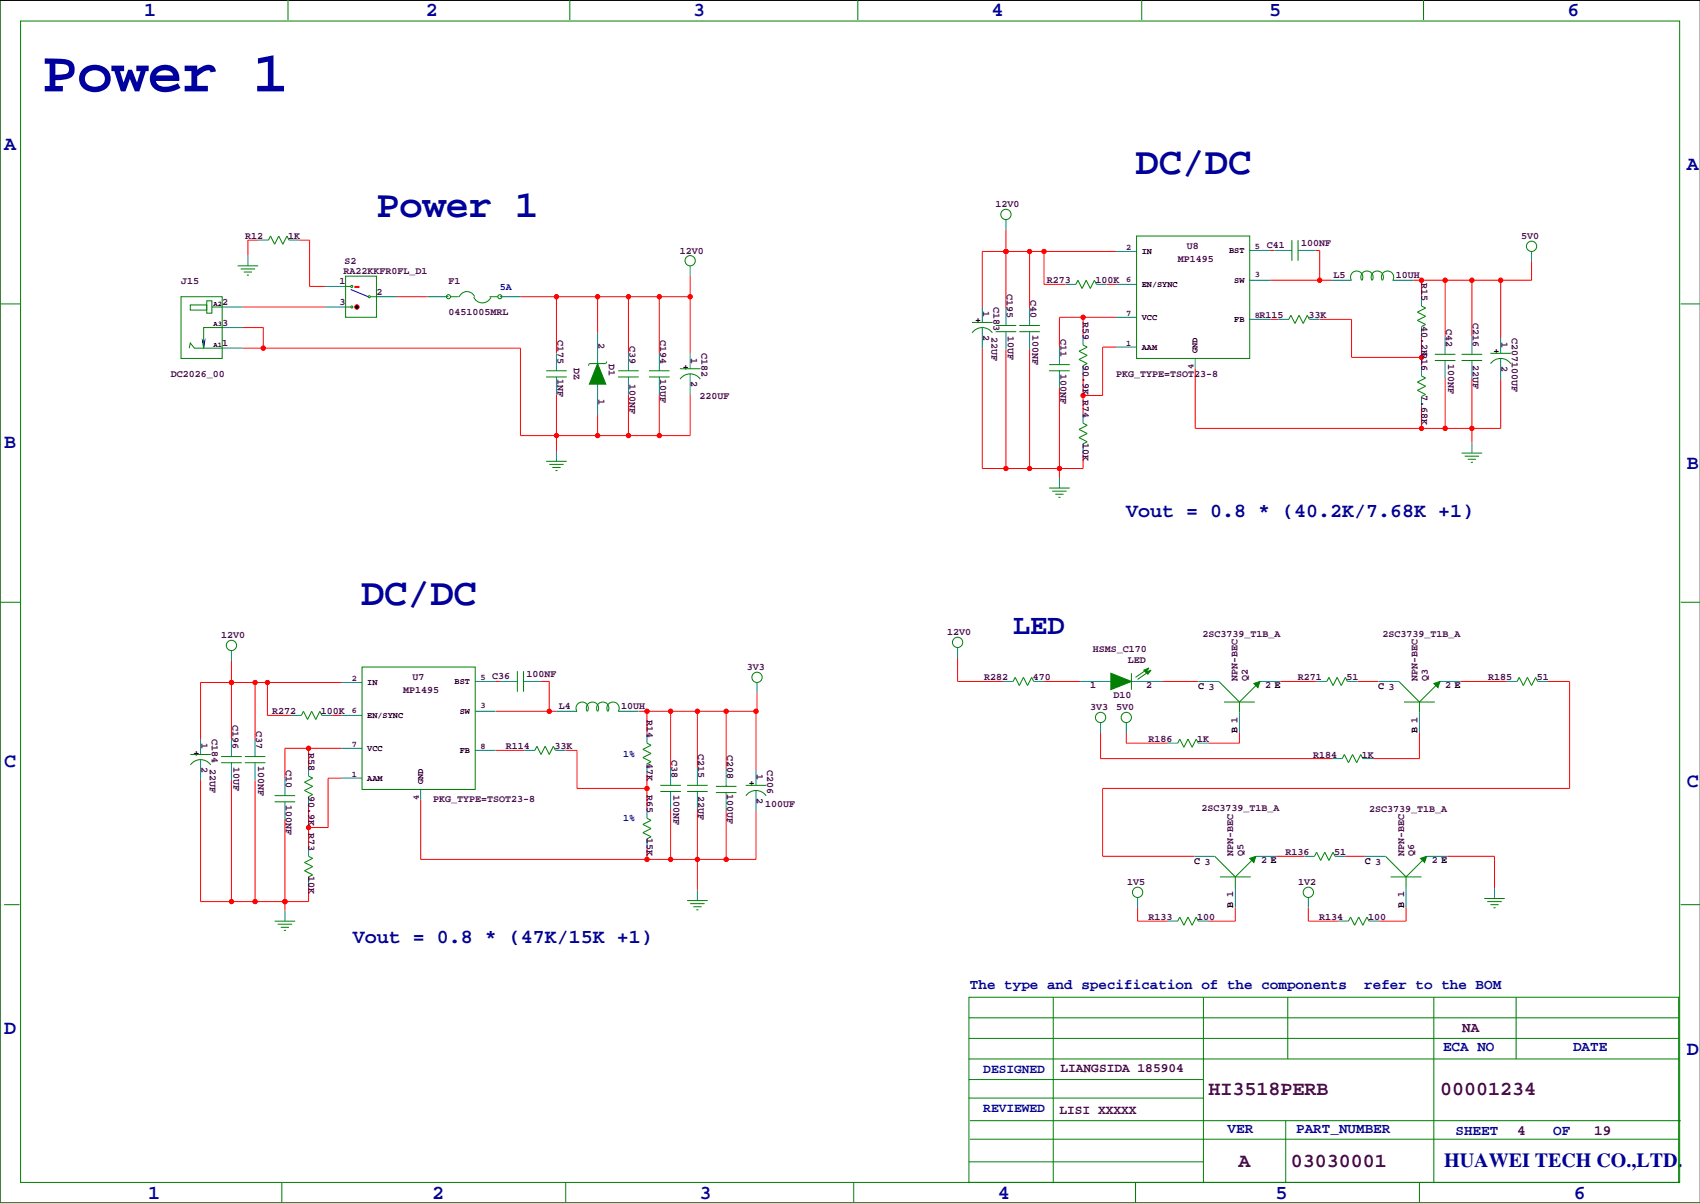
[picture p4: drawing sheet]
<svg xmlns="http://www.w3.org/2000/svg" width="420mm" height="297mm" viewBox="0 0 420 297" stroke-linecap="round" stroke-linejoin="round" font-family="sans-serif">
<g fill="none" stroke="#000" stroke-width=".25">
<path d="M419.9 .1h-419.9v296.9h419.9"/>
<circle cx="88.1" cy="75.8" r=".25"/>
</g>
<g fill="none" stroke="#f00" stroke-width=".25">
<path d="M63.8 59.3h-2.6v3.8M73.9 59.3h2.6v11.4h3.8M248.4 56.8v19.3M59.9 75.8h20.4M98 73.3h7.7M128.5 73.3h41.9M137.4 73.3v13.9M147.6 73.3v8.9M155.2 73.3v13.9M162.8 73.3v13.9M170.4 68.2v19M248.4 62.1h.1"/>
<path d="M254.3 62.1v14M257.8 62.1v8.1h5.3M267.5 78.3v4.4M273.3 70.2h2.3M275.6 62.1h-33v13.7M275.6 78.3h-14v7.4M313.7 69.2h15M313.7 78.9h2M313.7 61.8h1M324.9 61.8h1v7.4M325.9 78.9h7.9v9.4h17.2M351 69.2v3.8"/>
<path d="M356.9 69.2v14M363.5 69.2v14M370.6 69.2v14.2M378.2 64.6v4.6h-29.2M59.9 86h68.6v21.6h41.9v-10.2M59.9 80.9h5.1v5.1M137.4 97.4v14M155.2 97.4v10.2M162.8 97.4v10.2M242.6 86v29.7h24.9v-3.6M248.4 86.2v29.5M254.3 86.2v29.5"/>
<path d="M261.6 95.9v22.1M267.5 92.8v9.2M275.6 85.7h-3.3v11.9h-4.8M295.1 91v14.8h75.5v-12.2M351 83.2v7.1M356.9 93.3v12.5M363.5 93.3v16M147.6 102.5v5.1M261.6 115.7h.1M351 100.4v5.4M57.1 163.2v19.3M63 168.5v14"/>
<path d="M66 168.5v8.1h5.9M82 176.6h2.3M84.3 168.5h-34.8v14M122.4 175.6h15M122.4 168.3h1M133.6 168.3h2v7.3M159.8 175.6v5.4M165.6 175.6v14M172.2 175.6v14M179.3 175.6v14.3M186.7 175.6v14.5M186.9 171.1v4.5h-29.2"/>
<path d="M236.5 162.4v5.9h11.1M257.8 168.3h8.9M287 168.3h8.9M316.2 168.3h8.9M335.3 168.3h5.1M360.7 168.3h11.4M382.3 168.3h5.3v26.4h-115.3v16.7h22.6M49.5 192.6v30h26.7v-3.5M57.1 192.6v30M63 192.6v30M76.2 184.8v4.3M76.2 199.2v9.7"/>
<path d="M84.3 184.8h-13.9v7.3M84.3 192.1h-3.3v12.2h-4.8M103.9 197.5v14.7h82.8v-11.9M122.4 185.3h7.1M139.7 185.3h2.8v9.4h17.3M159.8 191.1v8.4M165.6 199.8v12.4M172.2 199.8v20M271.8 181v6.3h57.1M278.1 181v2.5h10.2M306.1 181v2.5h-7.7M350.5 181v6.3h-11.4"/>
<path d="M70.4 202.3v22.6M159.8 209.7v2.5M179.3 200v12.2M315.2 211.4h6.9M332.2 211.4h4.9M357.4 211.4h11.7v7.9M70.4 222.6h.1M280.9 224.1v3.3h7.4M305.1 224.1v3.3h-6.7M323.1 224.1v3.3h7.4M347.2 224.1v3.3h-6.6"/>
<circle cx="88.1" cy="75.8" r=".51"/>
<circle cx="137.4" cy="73.3" r=".51"/>
<circle cx="147.6" cy="73.3" r=".51"/>
<circle cx="155.2" cy="73.3" r=".51"/>
<circle cx="162.8" cy="73.3" r=".51"/>
<circle cx="170.4" cy="73.3" r=".51"/>
<circle cx="248.4" cy="62.1" r=".51"/>
<circle cx="254.3" cy="62.1" r=".51"/>
<circle cx="257.8" cy="62.1" r=".51"/>
<circle cx="267.5" cy="78.3" r=".51"/>
<circle cx="325.9" cy="69.2" r=".51"/>
<circle cx="351" cy="69.2" r=".51"/>
<circle cx="356.9" cy="69.2" r=".51"/>
<circle cx="363.5" cy="69.2" r=".51"/>
<circle cx="370.6" cy="69.2" r=".51"/>
<circle cx="65" cy="86" r=".51"/>
<circle cx="267.5" cy="97.6" r=".51"/>
<circle cx="351" cy="88.3" r=".51"/>
<circle cx="137.4" cy="107.6" r=".51"/>
<circle cx="147.6" cy="107.6" r=".51"/>
<circle cx="155.2" cy="107.6" r=".51"/>
<circle cx="162.8" cy="107.6" r=".51"/>
<circle cx="248.4" cy="115.7" r=".51"/>
<circle cx="254.3" cy="115.7" r=".51"/>
<circle cx="261.6" cy="115.7" r=".51"/>
<circle cx="351" cy="105.8" r=".51"/>
<circle cx="356.9" cy="105.8" r=".51"/>
<circle cx="363.5" cy="105.8" r=".51"/>
<circle cx="57.1" cy="168.5" r=".51"/>
<circle cx="57.2" cy="168.5" r="0"/>
<circle cx="63" cy="168.5" r=".51"/>
<circle cx="66" cy="168.5" r=".51"/>
<circle cx="135.6" cy="175.6" r=".51"/>
<circle cx="159.8" cy="175.6" r=".51"/>
<circle cx="165.6" cy="175.6" r=".51"/>
<circle cx="172.2" cy="175.6" r=".51"/>
<circle cx="179.3" cy="175.6" r=".51"/>
<circle cx="186.7" cy="175.6" r=".51"/>
<circle cx="76.2" cy="184.8" r=".51"/>
<circle cx="159.8" cy="194.7" r=".51"/>
<circle cx="76.2" cy="204.3" r=".51"/>
<circle cx="159.8" cy="212.2" r=".51"/>
<circle cx="165.6" cy="212.2" r=".51"/>
<circle cx="172.2" cy="212.2" r=".51"/>
<circle cx="179.3" cy="212.2" r=".51"/>
<circle cx="57.1" cy="222.6" r=".51"/>
<circle cx="63" cy="222.6" r=".51"/>
<circle cx="70.4" cy="222.6" r=".51"/>
</g>
<g fill="none" stroke="#008080" stroke-width=".25">
<path d="M63.8 59.3h2.5M71.4 59.3h2.5M248.4 54.2v2.6M54.9 75.8h5M61.2 63.1v2.5M80.3 75.8h5M80.3 70.7h5M93 73.3h5M105.7 73.3h5M123.4 73.3h5.1M170.4 65.6v2.6M242.6 75.8v3.8"/>
<path d="M248.4 76.1v4.3M254.3 76.1v4.3M263.1 70.2h2.6M270.8 70.2h2.5M275.6 70.2h5.1M275.6 62.1h5.1M275.6 78.3h5.1M308.6 61.8h5.1M308.6 78.9h5.1M308.6 69.2h5.1M314.7 61.8h4.3M315.7 78.9h2.6"/>
<path d="M320.5 61.8h4.4M323.3 78.9h2.6M328.7 69.2h5.1M343.9 69.2h5.1M351 73v2.6M378.2 62.1v2.5M54.9 80.9h5M54.9 86h5M137.4 87.2v4.4M137.4 93.1v4.3M147.6 82.2v7.6M147.6 94.9v7.6"/>
<path d="M155.2 87.2v4.4M155.2 93.1v4.3M162.8 87.2v4.4M162.8 93.1v4.3M170.4 87.2v3.8M170.4 92.3v5.1M242.6 80.9v5.1M248.4 81.9v4.3M254.3 81.9v4.3M261.6 85.7v4.3M261.6 91.6v4.3M267.5 82.7v2.5"/>
<path d="M267.5 90.3v2.5M275.6 85.7h5.1M295.1 88.5v2.5M351 80.6v2.6M351 90.3v2.5M351 97.9v2.5M356.9 83.2v4.3M356.9 89v4.3M363.5 83.2v4.3M363.5 89v4.3M370.6 83.4v3.8M370.6 88.5v5.1"/>
<path d="M137.4 111.4v2.5M261.6 118v2.5M267.5 102v2.5M267.5 109.6v2.5M363.5 109.3v2.6M236.5 159.9v2.5M57.1 160.6v2.6M71.9 176.6h2.5M79.5 176.6h2.5M84.3 176.6h5.1M84.3 168.5h5.1M117.3 168.3h5.1"/>
<path d="M117.3 175.6h5.1M123.4 168.3h4.4M129.3 168.3h4.3M137.4 175.6h5.1M152.7 175.6h5M186.9 168.5v2.6M247.6 168.3h2.6M255.3 168.3h2.5M266.7 168.3h7.6M271.8 178.4v2.6M278.1 178.4v2.6M279.4 168.3h7.6"/>
<path d="M295.9 168.3h5.1M306.1 175.9v5.1M311.1 168.3h5.1M325.1 168.3h2.6M332.7 168.3h2.6M340.4 168.3h5M350.5 175.9v5.1M355.6 168.3h5.1M372.1 168.3h2.5M379.7 168.3h2.6M49.5 182.5v3.8M49.5 187.6v5"/>
<path d="M57.1 182.5v4.3M57.1 188.3v4.3M63 182.5v4.3M63 188.3v4.3M70.4 192.1v4.4M70.4 198v4.3M76.2 189.1v2.5M76.2 196.7v2.5M84.3 184.8h5.1M84.3 192.1h5.1M103.9 194.9v2.6M117.3 185.3h5.1"/>
<path d="M129.5 185.3h2.6M137.2 185.3h2.5M159.8 181v2.5M159.8 188.6v2.5M159.8 199.5v2.5M165.6 189.6v4.3M165.6 195.4v4.4M172.2 189.6v4.3M172.2 195.4v4.4M179.3 189.9v4.3M179.3 195.7v4.3M186.7 190.1v3.8"/>
<path d="M186.7 195.2v5.1M288.3 183.5h2.5M295.9 183.5h2.5M328.9 187.3h2.6M336.5 187.3h2.6M76.2 208.9v2.5M76.2 216.5v2.6M159.8 207.1v2.6M172.2 219.8v2.6M294.9 211.4h5.1M305.1 219.1v5M310.1 211.4h5.1"/>
<path d="M322.1 211.4h2.5M329.7 211.4h2.5M337.1 211.4h5M347.2 219.1v5M352.3 211.4h5.1M369.1 219.3v2.6M70.4 224.9v2.5M280.9 221.6v2.5M288.3 227.4h2.5M295.9 227.4h2.5M323.1 221.6v2.5M330.5 227.4h2.5"/>
<path d="M338.1 227.4h2.5"/>
</g>
<g fill="none" stroke="#008000" stroke-width=".25">
<path d="M0 -.1v297.1h419.9M71.1 0v4.9M140.7 0v4.9M211.8 0v4.9M281.9 0v4.9M351.5 0v4.9M5.1 5.2h409.7v286.8h-409.7zM66.3 59.3l.5-1 1 2 1-2 1 2 1.1-2 .5 1M280.7 58.3h27.9v30.2h-27.9zM319 59.3v5.1M320.5 59.3v5.1M0 75h5.1"/>
<path d="M44.7 73.3h10.2v15.2h-10.2zM47 75.3h4.1v1.3h-4.1zM51.1 74.3h1.2v3h-1.2zM52.3 75.8h2.6M58.7 65.6h5.1M59.4 66.4h3.6M60.2 67.2h2M61 67.9h.5M85.3 68.2h7.7v10.1h-7.7zM85.3 75.8h1.3M85.3 70.7h1.3M91.4 73.3h1.6"/>
<path d="M111.3 73.3h2M117 73.3a2.29 2.29 0 0 0 2.1 1.5 2.29 2.29 0 0 0 2.1-1.4M117.2 73.2a2.03 2.03 0 0 0-1.9-1.2 2.03 2.03 0 0 0-1.9 1.3M120.9 73.3h2M240 79.6h5.1M265.7 70.2l.5-1 1 2 1-2 1 2 1.1-2 .5 1M318.3 78.9l.5-1.1 1 2.1 1-2.1 1 2.1 1-2.1 .5 1.1M333.7 69.2a1.52 1.52 0 0 1 1.3-2.3 1.52 1.52 0 0 1 1.3 2.3M336.3 69.2a1.52 1.52 0 0 1 1.3-2.3 1.52 1.52 0 0 1 1.3 2.3M338.8 69.2a1.52 1.52 0 0 1 1.3-2.3 1.52 1.52 0 0 1 1.3 2.3M341.3 69.2a1.52 1.52 0 0 1 1.3-2.3 1.52 1.52 0 0 1 1.4 2.3M351 75.6l1 .5-2 1 2 1-2 1 2 1-1 .5"/>
<path d="M415 75h4.9M46.7 86l.3-1.3 1 1.3h6.9M54.9 80.9h-4.6v5.1M134.9 91.6h5.1M134.9 93.1h5.1M149.9 89.3l-.3 .5h-4.1l-.2 .5M152.7 91.6h5M152.7 93.1h5M160.3 91.6h5.1M160.3 93.1h5.1M167.9 91h5.1M167.9 93.6a3 3 0 0 1 5 0"/>
<path d="M240.1 82.2a3 3 0 0 1 5 0M245.9 80.4h5.1M245.9 81.9h5.1M251.7 80.4h5.1M251.7 81.9h5.1M259.1 91.6h5.1M259.1 90h5.1M267.5 85.2l1 .5-2.1 1 2.1 1-2.1 1.1 2.1 1-1 .5M351 92.8l1 .5-2 1 2 1.1-2 1 2 1-1 .5M354.3 87.5h5.1M354.3 89h5.1M360.9 87.5h5.1"/>
<path d="M360.9 89h5.1M368 87.2h5.1M368.1 89.8a3 3 0 0 1 5 0M134.9 113.9h5.1M135.6 114.7h3.6M136.4 115.4h2M137.2 116.2h.5M267.5 104.5l1 .5-2.1 1 2.1 1-2.1 1.1 2.1 1-1 .5M360.9 111.9h5.1M361.7 112.6h3.6M362.5 113.4h2M363.2 114.2h.5"/>
<path d="M259.1 120.5h5.1M259.8 121.3h3.6M260.6 122h2M261.4 122.8h.5M0 148.7h5.1M415 148.7h4.9M74.4 176.6l.5-1 1 2.1 1.1-2.1 1 2.1 1-2.1 .5 1M89.4 164.7h27.9v30.2h-27.9zM127.8 165.7v5.1M129.3 165.7v5.1M142.5 175.6a1.52 1.52 0 0 1 1.3-2.3 1.52 1.52 0 0 1 1.3 2.3M145 175.6a1.52 1.52 0 0 1 1.3-2.3 1.52 1.52 0 0 1 1.3 2.3"/>
<path d="M147.5 175.6a1.52 1.52 0 0 1 1.3-2.3 1.52 1.52 0 0 1 1.4 2.3M150.1 175.6a1.52 1.52 0 0 1 1.3-2.3 1.52 1.52 0 0 1 1.3 2.3M250.2 168.3l.5-1.1 1 2.1 1-2.1 1 2.1 1.1-2.1 .5 1.1M279.4 166.2v4.1M283.7 165l-3.3 2.2M284.2 165.5l-3.3 2.3M301 168.3l5.1 5M302.3 173.3h7.6M306.1 173.3v2.6M311.1 168.3l-5 5M327.7 168.3l.5-1.1 1 2.1 1-2.1 1 2.1 1-2.1 .5 1.1M345.4 168.3l5.1 5"/>
<path d="M346.7 173.3h7.6M350.5 173.3v2.6M355.6 168.3l-5.1 5M374.6 168.3l.6-1.1 1 2.1 1-2.1 1 2.1 1-2.1 .5 1.1M47 186.3h5.1M47 188.9a3 3 0 0 1 5 0M54.6 186.8h5.1M54.6 188.3h5.1M60.5 186.8h5M60.5 188.3h5M67.8 196.5h5.1M67.8 198h5.1"/>
<path d="M76.2 191.6l1 .5-2 1.1 2 1-2 1 2 1-1 .5M132.1 185.3l.5-1 1 2 1-2 1 2 1.1-2 .5 1M159.8 183.5l1 .5-2.1 1 2.1 1-2.1 1.1 2.1 1-1 .5M163.1 193.9h5M163.1 195.4h5M169.7 193.9h5.1M169.7 195.4h5.1M176.8 194.2h5.1M176.8 195.7h5.1M184.1 193.9h5.1M184.2 196.5a3 3 0 0 1 5 0M290.8 183.5l.5-1 1.1 2 1-2 1 2 1-2 .5 1"/>
<path d="M331.5 187.3l.5-1 1 2 1-2 1 2 1-2 .5 1M76.2 211.4l1 .5-2 1.1 2 1-2 1 2 1-1 .5M159.8 202l1 .6-2.1 1 2.1 1-2.1 1 2.1 1-1 .5M300 211.4l5.1 5.1M301.2 216.5h7.7M305.1 216.5v2.6M310.1 211.4l-5 5.1M324.6 211.4l.5-1 1 2.1 1.1-2.1 1 2.1 1-2.1 .5 1M342.1 211.4l5.1 5.1M343.4 216.5h7.6M347.2 216.5v2.6M352.3 211.4l-5.1 5.1"/>
<path d="M1 223.4h3.8M67.8 227.4h5.1M68.6 228.2h3.5M69.3 229h2.1M70.1 229.7h.5M169.7 222.4h5.1M170.4 223.1h3.6M171.2 223.9h2M172 224.6h.5M290.8 227.4l.5-1 1.1 2.1 1-2.1 1 2.1 1-2.1 .5 1M333 227.4l.5-1 1 2.1 1-2.1 1 2.1 1.1-2.1 .5 1M366.5 221.9h5.1"/>
<path d="M367.3 222.6h3.5M368 223.4h2.1M368.8 224.1h.5M415 223.4h4.9M239.3 246.2h175.2v45.8h-175.2zM239.3 251.3h175.2M239.3 256.4h175.2M260.1 246.2v45.8M297.2 246.2v45.8M318 246.2v15.3M354.1 246.2v45.8M374.4 246.2v15.3"/>
<path d="M239.3 266.6h57.9M239.3 261.5h175.2M239.3 271.1h57.9M239.5 276.7h175.5M317.5 276.7v15.3M69.6 292v5M139.7 292v5M210.8 292v5M239.3 286.9h57.9M239.5 281.3h175M280.4 292v5M350.5 292v5"/>
<path d="M383.5 287.4h.1"/>
<circle cx="248.4" cy="52.9" r="1.27"/>
<circle cx="86.9" cy="70.7" r=".25"/>
<circle cx="86.9" cy="75.8" r=".25"/>
<circle cx="91.2" cy="73.3" r=".25"/>
<circle cx="110.7" cy="73.3" r=".51"/>
<circle cx="123.4" cy="73.3" r=".51"/>
<circle cx="170.4" cy="64.4" r="1.27"/>
<circle cx="378.2" cy="60.8" r="1.27"/>
<circle cx="57.1" cy="159.4" r="1.27"/>
<circle cx="236.5" cy="158.6" r="1.27"/>
<circle cx="186.9" cy="167.2" r="1.27"/>
<circle cx="271.8" cy="177.2" r="1.27"/>
<circle cx="278.1" cy="177.2" r="1.27"/>
<circle cx="280.9" cy="220.3" r="1.27"/>
<circle cx="323.1" cy="220.3" r="1.27"/>
</g>
<g fill="#f00" stroke="#f00" stroke-width=".25">
<path d="M87.6 70.7h1v.3h-1z" fill-rule="evenodd"/>
<circle cx="57.1" cy="222.6" r=".51"/>
<circle cx="63" cy="222.6" r=".51"/>
<circle cx="70.4" cy="222.6" r=".51"/>
<circle cx="186.7" cy="175.6" r=".51"/>
<circle cx="165.6" cy="175.6" r=".51"/>
<circle cx="159.8" cy="175.6" r=".51"/>
<circle cx="172.2" cy="175.6" r=".51"/>
<circle cx="179.3" cy="175.6" r=".51"/>
<circle cx="135.6" cy="175.6" r=".51"/>
<circle cx="76.2" cy="184.8" r=".51"/>
<circle cx="159.8" cy="194.7" r=".51"/>
<circle cx="248.4" cy="115.7" r=".51"/>
<circle cx="254.3" cy="115.7" r=".51"/>
<circle cx="261.6" cy="115.7" r=".51"/>
<circle cx="363.5" cy="105.8" r=".51"/>
<circle cx="356.9" cy="105.8" r=".51"/>
<circle cx="351" cy="105.8" r=".51"/>
<circle cx="370.6" cy="69.2" r=".51"/>
<circle cx="351" cy="69.2" r=".51"/>
<circle cx="363.5" cy="69.2" r=".51"/>
<circle cx="356.9" cy="69.2" r=".51"/>
<circle cx="351" cy="88.3" r=".51"/>
<circle cx="88.1" cy="75.8" r=".51"/>
<circle cx="137.4" cy="73.3" r=".51"/>
<circle cx="147.6" cy="73.3" r=".51"/>
<circle cx="155.2" cy="73.3" r=".51"/>
<circle cx="162.8" cy="73.3" r=".51"/>
<circle cx="170.4" cy="73.3" r=".51"/>
<circle cx="162.8" cy="107.6" r=".51"/>
<circle cx="155.2" cy="107.6" r=".51"/>
<circle cx="147.6" cy="107.6" r=".51"/>
<circle cx="65" cy="86" r=".51"/>
<circle cx="137.4" cy="107.6" r=".51"/>
<circle cx="267.5" cy="78.3" r=".51"/>
<circle cx="325.9" cy="69.2" r=".51"/>
<circle cx="76.2" cy="204.3" r=".51"/>
<circle cx="66" cy="168.5" r=".51"/>
<circle cx="63" cy="168.5" r=".51"/>
<circle cx="57.1" cy="168.5" r=".51"/>
<circle cx="248.4" cy="62.1" r=".51"/>
<circle cx="254.3" cy="62.1" r=".51"/>
<circle cx="257.8" cy="62.1" r=".51"/>
<circle cx="267.5" cy="97.6" r=".51"/>
<circle cx="165.6" cy="212.2" r=".51"/>
<circle cx="159.8" cy="212.2" r=".51"/>
<circle cx="172.2" cy="212.2" r=".51"/>
<circle cx="179.3" cy="212.2" r=".51"/>
</g>
<path d="M86.6 71.5l4.3 1.8" fill="none" stroke="#0000a0" stroke-width=".25"/>
<circle cx="88.1" cy="75.8" r=".25" fill="#000" stroke="#000" stroke-width=".25"/>
<g fill="#008000" stroke="#008000" stroke-width=".25">
<path d="M147.6 89.8l2 5.1h-4.1z" fill-rule="evenodd"/>
<path d="M274.3 166.2l5.1 2.1-5.1 2z" fill-rule="evenodd"/>
<path d="M283 166l1.2-.5-.7 1z" fill-rule="evenodd"/>
<path d="M282.4 165.5l1.3-.5-.7 1z" fill-rule="evenodd"/>
<path d="M354.1 168.8l1.5-.5-.5 1.5z" fill-rule="evenodd"/>
<path d="M308.6 211.9l1.5-.5-.5 1.6z" fill-rule="evenodd"/>
<path d="M309.6 168.8l1.5-.5-.5 1.5z" fill-rule="evenodd"/>
<path d="M350.8 211.9l1.5-.5-.5 1.6z" fill-rule="evenodd"/>
</g>
<path d="M50 84.2l.3 .5 .2-.5-.2 1.8z" fill-rule="evenodd" fill="#0000a0" stroke="#0000a0" stroke-width=".25"/>
<text font-size="14.5" fill="#0000a0" x="10.4" y="22.6">Power 1</text>
<g font-size="9.5" fill="#0000a0">
<text x="280.4" y="42.9">DC/DC</text>
<text x="93" y="53.5">Power 1</text>
<text x="89.2" y="149.3">DC/DC</text>
</g>
<text font-size="7.1" fill="#0000a0" x="250.2" y="156.7">LED</text>
<g font-size="4.9" fill="#0000a0">
<text x="35.6" y="3.9">1</text>
<text x="105.2" y="3.9">2</text>
<text x="171.2" y="3.9">3</text>
<text x="244.9" y="3.9">4</text>
<text x="313.4" y="3.9">5</text>
<text x="387.1" y="3.9">6</text>
<text x="1" y="36.9">A</text>
<text x="416.6" y="42">A</text>
<text x="1" y="110.6">B</text>
<text x="416.6" y="115.7">B</text>
<text x="278.1" y="127.6">Vout = 0.8 * (40.2K/7.68K +1)</text>
<text x="1" y="189.3">C</text>
<text x="416.6" y="194.4">C</text>
<text x="87.1" y="232.8">Vout = 0.8 * (47K/15K +1)</text>
<text x="1" y="255.4">D</text>
<text x="416.6" y="260.5">D</text>
<text x="356.6" y="288">HUAWEI TECH CO.,LTD.</text>
<text x="36.6" y="296">1</text>
<text x="106.7" y="296">2</text>
<text x="172.7" y="296">3</text>
<text x="246.4" y="296">4</text>
<text x="315" y="296">5</text>
<text x="388.6" y="296">6</text>
</g>
<g font-size="4.9" fill="#400040">
<text x="298.5" y="270.5">HI3518PERB</text>
<text x="355.6" y="270.5">00001234</text>
<text x="305.9" y="288.3">A</text>
<text x="318.8" y="288.3">03030001</text>
</g>
<g font-size="3.5" fill="#0000a0">
<text x="239.5" y="244.2">The type and specification of the components</text>
<text x="336.9" y="244.2">refer to the BOM</text>
<text x="356.4" y="259.4">ECA NO</text>
<text x="388.5" y="259.4">DATE</text>
<text x="303.1" y="279.7">VER</text>
<text x="320.1" y="279.7">PART_NUMBER</text>
<text x="359.4" y="280.3">SHEET</text>
<text x="383.5" y="280.3">OF</text>
</g>
<g font-size="3.5" fill="#400040">
<text x="361.1" y="254.9">NA</text>
<text x="374.6" y="280.3">4</text>
<text x="393.7" y="280.3">19</text>
</g>
<g font-size="3.2" fill="#0000a0">
<text x="242.8" y="264.9">DESIGNED</text>
<text x="242.8" y="274.5">REVIEWED</text>
</g>
<g font-size="3.2" fill="#400040">
<text x="261.9" y="264.7">LIANGSIDA 185904</text>
<text x="261.6" y="275.1">LISI XXXXX</text>
</g>
<g font-size="2.5" fill="#400040">
<text x="245.9" y="51.2">12V0</text>
<text x="60.6" y="59">R12</text>
<text x="71.1" y="59">1K</text>
<text x="375.7" y="59">5V0</text>
<text x="85.1" y="65.1">S2</text>
<text x="167.9" y="62.6">12V0</text>
<text x="290.8" y="64.6">MP1495</text>
<text x="293.1" y="61.6">U8</text>
<text x="312.8" y="61.3">C41</text>
<text x="321.3" y="60.8">100NF</text>
<text x="44.7" y="70.2">J15</text>
<text x="83.9" y="70.2">1</text>
<text x="84.8" y="67.7">RA22KKFR0FL_D1</text>
<text x="110.7" y="70.2">F1</text>
<text x="258.5" y="70">R273</text>
<text x="270.5" y="70">100K</text>
<text x="329.3" y="68.7">L5</text>
<text x="344.7" y="68.7">10UH</text>
<text x="351" y="69.8" transform="rotate(90 351 69.8)">R15</text>
<text x="54.9" y="75.3">2</text>
<text x="83.9" y="75.3">3</text>
<text x="93" y="72.8">2</text>
<text x="110.7" y="77.8">0451005MRL</text>
<text x="242.8" y="76.9" transform="rotate(90 242.8 76.9)">1</text>
<text x="245.3" y="75.8" transform="rotate(90 245.3 75.8)">C183</text>
<text x="248.6" y="72.7" transform="rotate(90 248.6 72.7)">C195</text>
<text x="254.5" y="74.2" transform="rotate(90 254.5 74.2)">C40</text>
<text x="54.9" y="80.4">3</text>
<text x="137.6" y="83.8" transform="rotate(90 137.6 83.8)">C175</text>
<text x="163" y="83.8" transform="rotate(90 163 83.8)">C194</text>
<text x="242.8" y="82.7" transform="rotate(90 242.8 82.7)">2</text>
<text x="244.8" y="83.2" transform="rotate(90 244.8 83.2)">22UF</text>
<text x="248.9" y="82.9" transform="rotate(90 248.9 82.9)">10UF</text>
<text x="255" y="82.7" transform="rotate(90 255 82.7)">100NF</text>
<text x="261.8" y="83.8" transform="rotate(90 261.8 83.8)">C11</text>
<text x="267.4" y="79.5" transform="rotate(90 267.4 79.5)">R59</text>
<text x="311.1" y="78.6">R115</text>
<text x="323.1" y="78.6">33K</text>
<text x="351" y="80.4" transform="rotate(90 351 80.4)">40.2KR16</text>
<text x="357.1" y="81.3" transform="rotate(90 357.1 81.3)">C42</text>
<text x="363.7" y="79.8" transform="rotate(90 363.7 79.8)">C216</text>
<text x="373.4" y="83.4" transform="rotate(90 373.4 83.4)">C207100UF</text>
<text x="54.9" y="85.5">1</text>
<text x="147.8" y="84.7" transform="rotate(90 147.8 84.7)">2</text>
<text x="150.3" y="89.8" transform="rotate(90 150.3 89.8)">D1</text>
<text x="155.4" y="85.3" transform="rotate(90 155.4 85.3)">C39</text>
<text x="170.7" y="88.3" transform="rotate(90 170.7 88.3)">1</text>
<text x="173.2" y="87.2" transform="rotate(90 173.2 87.2)">C182</text>
<text x="357.6" y="89.8" transform="rotate(90 357.6 89.8)">100NF</text>
<text x="370.8" y="84.5" transform="rotate(90 370.8 84.5)">1</text>
<text x="42.2" y="93.1">DC2026_00</text>
<text x="137.6" y="93.6" transform="rotate(90 137.6 93.6)">1NF</text>
<text x="141.7" y="90.8" transform="rotate(90 141.7 90.8)">DZ</text>
<text x="155.4" y="94.9" transform="rotate(90 155.4 94.9)">100NF</text>
<text x="163" y="93.6" transform="rotate(90 163 93.6)">10UF</text>
<text x="170.7" y="94.1" transform="rotate(90 170.7 94.1)">2</text>
<text x="261.8" y="92.3" transform="rotate(90 261.8 92.3)">100NF</text>
<text x="267.4" y="90" transform="rotate(90 267.4 90)">90.9K R74</text>
<text x="275.6" y="93.1">PKG_TYPE=TSOT23-8</text>
<text x="363.7" y="90" transform="rotate(90 363.7 90)">22UF</text>
<text x="370.8" y="90.3" transform="rotate(90 370.8 90.3)">2</text>
<text x="147.8" y="98.5" transform="rotate(90 147.8 98.5)">1</text>
<text x="172.7" y="98.4">220UF</text>
<text x="351" y="97.6" transform="rotate(90 351 97.6)">7.68K</text>
<text x="267.4" y="109.3" transform="rotate(90 267.4 109.3)">10K</text>
<text x="54.6" y="157.6">12V0</text>
<text x="233.9" y="156.8">12V0</text>
<text x="269.9" y="161">HSMS_C170</text>
<text x="297" y="157.2">2SC3739_T1B_A</text>
<text x="341.4" y="157.2">2SC3739_T1B_A</text>
<text x="121.5" y="167.8">C36</text>
<text x="130" y="167.2">100NF</text>
<text x="184.4" y="165.5">3V3</text>
<text x="278.5" y="163.8">LED</text>
<text x="99.6" y="171.1">MP1495</text>
<text x="101.9" y="168">U7</text>
<text x="243" y="168">R282</text>
<text x="255" y="168">470</text>
<text x="269.2" y="169.9">1</text>
<text x="275" y="172.4">D10</text>
<text x="283" y="169.9">2</text>
<text x="305.6" y="168.3" transform="rotate(-90 305.6 168.3)">NPN-BEC</text>
<text x="308.1" y="168.3" transform="rotate(-90 308.1 168.3)">Q2</text>
<text x="312.4" y="169.9">2 E</text>
<text x="320.5" y="168">R271</text>
<text x="332.5" y="168">51</text>
<text x="350" y="168.3" transform="rotate(-90 350 168.3)">NPN-BEC</text>
<text x="352.6" y="168.3" transform="rotate(-90 352.6 168.3)">Q3</text>
<text x="356.9" y="169.9">2 E</text>
<text x="367.5" y="168">R185</text>
<text x="379.5" y="168">51</text>
<text x="57.4" y="179.1" transform="rotate(90 57.4 179.1)">C196</text>
<text x="67.2" y="176.4">R272</text>
<text x="79.2" y="176.4">100K</text>
<text x="138" y="175.1">L4</text>
<text x="153.4" y="175.1">10UH</text>
<text x="159.7" y="177.8" transform="rotate(90 159.7 177.8)">R14</text>
<text x="269.2" y="175.4">3V3</text>
<text x="275.6" y="175.4">5V0</text>
<text x="49.8" y="183.5" transform="rotate(90 49.8 183.5)">1</text>
<text x="52.3" y="182.5" transform="rotate(90 52.3 182.5)">C184</text>
<text x="63.2" y="180.6" transform="rotate(90 63.2 180.6)">C37</text>
<text x="76.2" y="185.9" transform="rotate(90 76.2 185.9)">R58</text>
<text x="124.9" y="185">R114</text>
<text x="136.9" y="185">33K</text>
<text x="283.6" y="183.2">R186</text>
<text x="295.7" y="183.2">1K</text>
<text x="49.8" y="189.3" transform="rotate(90 49.8 189.3)">2</text>
<text x="51.8" y="189.9" transform="rotate(90 51.8 189.9)">22UF</text>
<text x="57.6" y="189.3" transform="rotate(90 57.6 189.3)">10UF</text>
<text x="63.7" y="189.1" transform="rotate(90 63.7 189.1)">100NF</text>
<text x="70.6" y="190.2" transform="rotate(90 70.6 190.2)">C10</text>
<text x="159.7" y="188.3" transform="rotate(90 159.7 188.3)">47K</text>
<text x="165.8" y="187.7" transform="rotate(90 165.8 187.7)">C38</text>
<text x="172.4" y="186.2" transform="rotate(90 172.4 186.2)">C215</text>
<text x="179.6" y="186.5" transform="rotate(90 179.6 186.5)">C208</text>
<text x="186.9" y="191.2" transform="rotate(90 186.9 191.2)">1</text>
<text x="189.5" y="190.1" transform="rotate(90 189.5 190.1)">C206</text>
<text x="324.3" y="187.1">R184</text>
<text x="336.3" y="187.1">1K</text>
<text x="76.2" y="196.5" transform="rotate(90 76.2 196.5)">90.9K</text>
<text x="106.9" y="198">PKG_TYPE=TSOT23-8</text>
<text x="159.7" y="196.3" transform="rotate(90 159.7 196.3)">R65</text>
<text x="166.3" y="196.2" transform="rotate(90 166.3 196.2)">100NF</text>
<text x="172.4" y="196.5" transform="rotate(90 172.4 196.5)">22UF</text>
<text x="179.6" y="195.9" transform="rotate(90 179.6 195.9)">100UF</text>
<text x="186.9" y="197" transform="rotate(90 186.9 197)">2</text>
<text x="70.6" y="198.7" transform="rotate(90 70.6 198.7)">100NF</text>
<text x="189" y="199.3">100UF</text>
<text x="296.7" y="200.4">2SC3739_T1B_A</text>
<text x="338.1" y="200.6">2SC3739_T1B_A</text>
<text x="76.2" y="205.7" transform="rotate(90 76.2 205.7)">R73</text>
<text x="159.7" y="206.9" transform="rotate(90 159.7 206.9)">15K</text>
<text x="304.5" y="211.4" transform="rotate(-90 304.5 211.4)">NPN-BEC</text>
<text x="307.1" y="211.4" transform="rotate(-90 307.1 211.4)">Q5</text>
<text x="311.4" y="213.1">2 E</text>
<text x="317.4" y="211.2">R136</text>
<text x="329.4" y="211.2">51</text>
<text x="346.7" y="211.4" transform="rotate(-90 346.7 211.4)">NPN-BEC</text>
<text x="349.3" y="211.4" transform="rotate(-90 349.3 211.4)">Q6</text>
<text x="353.6" y="213.1">2 E</text>
<text x="76.2" y="216.3" transform="rotate(90 76.2 216.3)">10K</text>
<text x="278.4" y="218.6">1V5</text>
<text x="320.5" y="218.6">1V2</text>
<text x="283.6" y="227.2">R133</text>
<text x="295.7" y="227.2">100</text>
<text x="325.8" y="227.2">R134</text>
<text x="337.8" y="227.2">100</text>
</g>
<g font-size="2.5" fill="#0000a0">
<text x="123.4" y="71.5">5A</text>
<text x="153.9" y="186.8">1%</text>
<text x="153.9" y="202.8">1%</text>
</g>
<g font-size="2.5">
<text x="240.8" y="79.9">+</text>
<text x="368.8" y="87.5">+</text>
<text x="168.7" y="91.3">+</text>
<text x="295.9" y="170.2">C 3</text>
<text x="340.4" y="170.2">C 3</text>
<text x="305.6" y="181" transform="rotate(-90 305.6 181)">B 1</text>
<text x="350" y="181" transform="rotate(-90 350 181)">B 1</text>
<text x="47.8" y="186.6">+</text>
<text x="184.9" y="194.2">+</text>
<text x="294.9" y="213.4">C 3</text>
<text x="337.1" y="213.4">C 3</text>
<text x="304.5" y="224.1" transform="rotate(-90 304.5 224.1)">B 1</text>
<text x="346.7" y="224.1" transform="rotate(-90 346.7 224.1)">B 1</text>
</g>
<g font-size="2.1" fill="#400040">
<text x="278.1" y="61.7">2</text>
<text x="309.9" y="61.4">5</text>
<text x="278.1" y="69.6">6</text>
<text x="309.9" y="68.3">3</text>
<text x="278.1" y="78">7</text>
<text x="309.9" y="78.4">8</text>
<text x="278.1" y="85.5">1</text>
<text x="294.7" y="91" transform="rotate(-90 294.7 91)">4</text>
<text x="118.6" y="167.8">5</text>
<text x="86.9" y="168.1">2</text>
<text x="86.9" y="176">6</text>
<text x="118.6" y="174.7">3</text>
<text x="86.9" y="184.4">7</text>
<text x="118.6" y="184.8">8</text>
<text x="86.9" y="192">1</text>
<text x="103.5" y="197.5" transform="rotate(-90 103.5 197.5)">4</text>
</g>
<g font-size="2.1">
<text x="281.9" y="62.7">IN</text>
<text x="303.5" y="62.4">BST</text>
<text x="281.9" y="70.8">EN/SYNC</text>
<text x="304.8" y="69.8">SW</text>
<text x="281.9" y="78.9">VCC</text>
<text x="304.8" y="79.4">FB</text>
<text x="281.9" y="86.3">AAM</text>
<text x="295.7" y="87.2" transform="rotate(-90 295.7 87.2)">GND</text>
<text x="90.7" y="169.1">IN</text>
<text x="112.3" y="168.9">BST</text>
<text x="90.7" y="177.2">EN/SYNC</text>
<text x="113.5" y="176.2">SW</text>
<text x="90.7" y="185.4">VCC</text>
<text x="113.5" y="185.9">FB</text>
<text x="90.7" y="192.7">AAM</text>
<text x="104.5" y="193.7" transform="rotate(-90 104.5 193.7)">GND</text>
</g>
<g font-size="1.8">
<text x="52.7" y="75.4">A2</text>
<text x="52.7" y="80.5">A3</text>
<text x="52.7" y="85.6">A1</text>
</g>
</svg>
